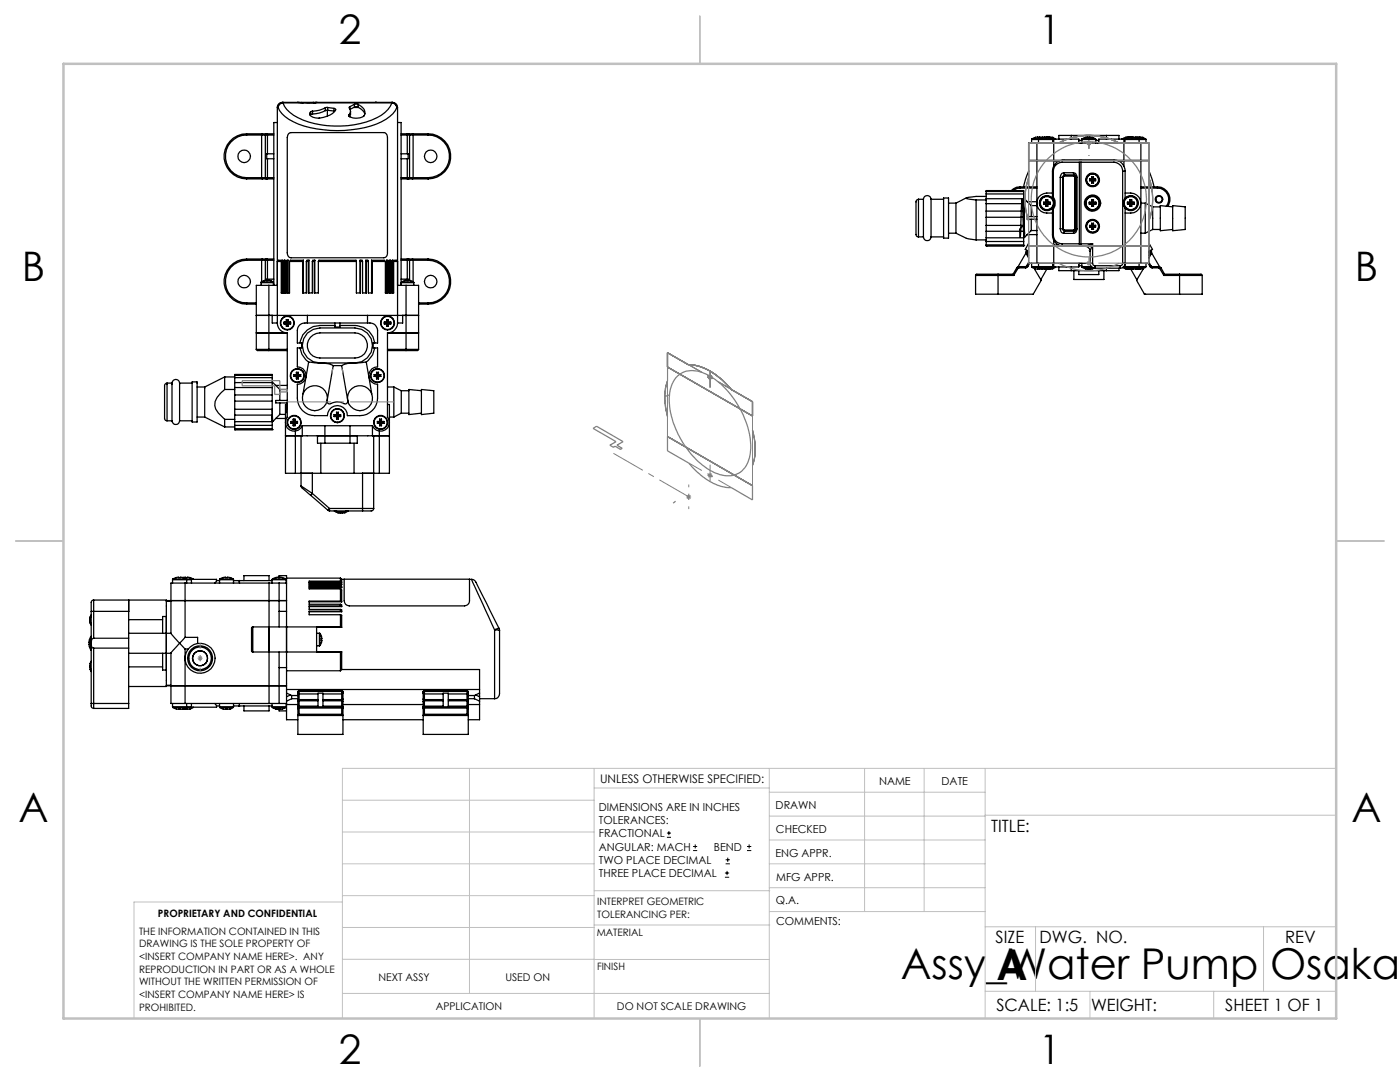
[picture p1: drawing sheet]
<svg xmlns="http://www.w3.org/2000/svg" width="279mm" height="216mm" viewBox="0 0 279 216" stroke-linecap="round" stroke-linejoin="round" font-family="sans-serif">
<g fill="none" stroke="#000" stroke-width=".25">
<path d="M49.2 35.5v.2M49.2 26.7v.3M49.2 27a4.3 4.3 0 0 0-4.2 4.2 4.3 4.3 0 0 0 4.2 4.3M49.2 26.7a4.5 4.5 0 0 0-4.5 4.5 4.5 4.5 0 0 0 4.5 4.5M49.2 26.7h4M49.2 35.7h4M49.2 27h3.8M49.2 35.5h3.8M52.4 26.7l-.2 .2v8.6l.2 .2M53 35.5h.4M53 35.5l.2 .2M53 27h.4"/>
<path d="M53 27v8.5M53.2 35.7h.2M53.2 26.7l-.2 .3M53.2 26.7h.2M53.4 26.7v.3M53.4 35.5v.2M53.4 27v3.7M53.4 31.7v3.8M53.4 26.7h1.2M53.4 35.7h1.2M53.4 27h1.2M53.4 35.5h1.2"/>
<path d="M54.6 30.7h-1.4v1h1.4M55.4 21.4v43.1M55.4 24.4h-.8v32.5M55.4 21.4h.1M55.5 21.4a6.7 6.7 0 0 0 4 3.4 23.3 23.3 0 0 0 16.6-.5 6.3 6.3 0 0 0 3.1-2.9M56.5 20.4a1 1 0 0 0-1.1 1M56.5 20.5a1.04 1.04 0 0 0-1 .9M56.5 20.5a6.5 6.5 0 0 0 4 3.5 19.3 19.3 0 0 0 15.6-1 5.2 5.2 0 0 0 2.1-2.5M56.5 20.4a1.02 1.02 0 0 0-1 1M56.5 20.4v.1M56.5 20.4h6M56.5 20.5h4"/>
<path d="M57.6 26.7l.5-.2h18.6l.4 .2 .2 .7v23.2a.78 .78 0 0 1-.7 .8h-18.6a.89 .89 0 0 1-.7-1v-23zM59.4 20.4l1.1 .1M60.5 20.5h17.7M62 22.3v.6M62 22.9l-.1 .1M62.4 22.2l-.4 .1M62.4 22.8l-.4 .1M62.4 22.2v.6M62.5 20.4h.4M62.5 20.4v.2M62.9 20.4v.1l.4-.1M62.9 20.4h15.3"/>
<path d="M64.9 21.5a5.6 5.6 0 0 1-2.5 .7M64.9 22.1a5.6 5.6 0 0 1-2.5 .7M64.9 21.5v.6M65.3 22v1.2M65.4 21.4l-.5 .1M65.4 22l-.5 .1M65.4 21.4l1.2 .2M65.4 21.4v.6M65.4 22l1.2 .2M66.6 21.6l.4 .3a3.9 3.9 0 0 1-5 1.2l-.2-.3 .2-.5M66.6 22.2h.2M66.6 21.6v.6"/>
<path d="M69.6 23v.2M69.8 21.3l-.1 .2a1.12 1.12 0 0 1-.1 1.5M69.8 21.3v.4M70 22.2v.6l-.2 .5M70.6 21.4h.9M70.7 20.8h.7M70.7 21.4h.7M70.7 20.8l-.9 .5M70.7 20.8v.6M70.7 21.4l-.8 .4M71.4 20.8a1.7 1.7 0 0 1 1.3 2.2 2.52 2.52 0 0 1-3.1 .1v-.1M71.4 21.4a2.4 2.4 0 0 1 1.4 1.4"/>
<path d="M71.4 20.8v.6M78.2 20.4a1.04 1.04 0 0 1 1.1 1M78.2 20.5a1.04 1.04 0 0 1 1 .9M78.2 20.4v.1M78.2 20.4a1.1 1.1 0 0 1 1 1M79.2 21.4h.1M79.3 21.4v43.1M79.3 24.4h.7v32.5M80 30.7h1.5v1h-1.5M80 26.7h1.3M80 35.7h1.3M80 27h1.3"/>
<path d="M80 35.5h1.3M81.3 35.5h.4M81.3 35.5v.2M81.3 35.7h.2M81.3 27h.4M81.3 26.7v.3M81.3 26.7h.2M81.3 27v3.7M81.3 31.7v3.8M81.5 26.7l.2 .3M81.5 26.7h3.9M81.5 35.7h3.9"/>
<path d="M81.7 35.5l-.2 .2M81.7 27v8.5M81.7 27h3.7M81.7 35.5h3.7M82.3 26.7l.1 .1v8.8l-.1 .1M85.4 26.7v.3M85.4 27a4.3 4.3 0 0 1 4.3 4.2 4.3 4.3 0 0 1-4.3 4.3M85.4 35.5v.2M85.4 26.7a4.5 4.5 0 0 1 4.5 4.5 4.5 4.5 0 0 1-4.5 4.5M183.3 39.8l-.3 .1-.2 .3v6.7l.2 .3 .3 .1M183.3 39.8v7.5M183.3 39.8h1"/>
<path d="M184.3 39.8a.76 .76 0 0 1 .7-.8 .76 .76 0 0 1 .8 .8M184.3 39.8v7.5M185.8 39.8v7.5M185.8 39.8h2.5M188.3 39.5h1v8h-1zM192.9 39.5l-2.1 1M194.8 39.9v8M194.8 39.9h2M196.8 39.2h-2l-1.5 .2-.5 .2 2 .3M196.8 39.7v.9M196.8 38.7v1M196.8 38.2v.5"/>
<path d="M196.8 38.2v-.2h7.5v.2M196.8 39.7h7.5M196.8 38.7h7.5M196.8 38.2h7.5M203.6 37.3l-.7 .1-1.1 .6M203.6 37.3v.2M203.6 37.5l-.6 .1-.8 .4M203.6 37.3h3.3M203.6 37.5h3.3M204.3 39.7v.9M204.3 38.7v1M204.3 38.2v.5"/>
<path d="M204.3 39.9l.2 6.7M204.3 39.5l.7 .7M205.3 32h1.6M205.3 34.1l-.6 1.6-.4 1.6M205.9 27.8h1.4M205.9 27.8v.7M206 27.7l-.1 .1M206 27.7h1.4M206.9 28.5h20.8M206.9 32h3.4M206.9 28.5h-1.6v8.8M206.9 28.5v24"/>
<path d="M207.3 27.8h2.8M207.3 27.8v.7M207.4 27.7l-.1 .1M207.4 27.7h2.6M208 27.4h-1.2l-.8 .3M208 27.4h.1M208.7 39.9v.5M208.7 39.9h.4M208.7 39.9l.1 .5M208.8 27.4h-.7l-.7 .3M208.8 27.4h.5M208.8 27.4h-.2"/>
<path d="M209 27.3l.1 .1M209.1 39.9v.5M209.1 39.9l-.1 .5M209.3 27.4h.7M209.3 27.4l.7 .3M209.3 27.4h.1M210 27.7l.1 .1M210 27.4l.6 .3M210 27.4h.1M210 27.7h.6M210 38.5a2.55 2.55 0 0 0-3 1.4 1.98 1.98 0 0 0 1.9 2.6h1.1M210 34.1h.2"/>
<path d="M210 34.1v5.4a1.45 1.45 0 0 1 0 2M210.1 27.8h.2M210.1 27.8v.7M210.2 39.4l-.2 .1a1.5 1.5 0 0 0-2.1-.1 1.5 1.5 0 0 0 0 2.2 1.5 1.5 0 0 0 2.1-.1M210.2 39.4l.4 1-.1 .7-.3 .6M210.2 34.1v5.3M210.3 32h1.3M210.3 32.1h1M210.6 27.7l.1 .1M211.6 35.4h.5M211.6 35.4v10.2M212 32.4a1.81 1.81 0 0 0-1.8 1.7"/>
<path d="M212 32.4h3.4M212.1 35.4v10.2M212.3 31.9l-.2 .1-.1 .4M212.3 34.5a.87 .87 0 0 0-.7 .9M212.3 34.5l.2 .4M212.3 31.9a2.29 2.29 0 0 0-2.3 2.2M212.3 31.9h10M212.3 34.5h1.9M212.5 34.9l-.3 .1-.1 .4M212.5 34.9h1.9M213.8 27h-2.5v.8M213.8 27h7"/>
<path d="M213.8 27v.8M214.2 34.5a.86 .86 0 0 1 .7 .9M214.2 34.5l.2 .4M214.3 35.1l.2 .3M214.4 34.9l.3 .2 .1 .3M214.5 35.4h.1M214.5 35.4v10.2M214.6 35.4l-.2-.3h-2l-.2 .2v10.5l.1 .1h2.2l.1-.3M214.6 35.4v10.2M214.8 35.4h.1M214.8 35.4v10.2M214.9 35.4v10.2"/>
<path d="M215.3 28.5v-.7h-5v5.3M215.3 28.4l.3 .1M215.3 28h.6M215.4 32.4h.3M215.4 32.4l.1-.4 .2-.1v.5M215.4 32.4v16.2M215.7 32.4v16.2M215.7 32.4h6.6M215.9 27.8h2.8M215.9 27.8v.7M216 27.7l-.1 .1M216 27.7h2.6"/>
<path d="M216.6 27.4l-.6 .3M216.6 27.4h1.3M216.6 27.4h.1M217.5 35.7h.4M217.5 35.7v.4M217.5 36.1h.4M217.5 35.7l.4 .1M217.9 35.3h.3M217.9 35.3v.4M217.9 36.1v.4M217.9 36.5h.3M217.9 39.9h.3"/>
<path d="M217.9 39.9v.5M217.9 35.3v.5M217.9 35.7v.1M217.9 27.4l.7 .3M217.9 27.4h.1M217.9 35.8v.2M217.9 36l-.4 .1M217.9 36v.1M217.9 36v.5M217.9 36h.2M217.9 35.8h.2M218.1 35.8v.2"/>
<path d="M218.1 36l.1 .1M218.1 36l.6 .1M218.1 36l.1 .5M218.2 35.3v.4M218.2 36.1v.4M218.2 35.7h.5M218.2 39.9v.5M218.2 35.7l-.1 .1M218.2 35.3l-.1 .5M218.6 27.7l.1 .1M218.7 36.1h-.5M218.7 35.7v.4"/>
<path d="M218.7 35.7l-.6 .1M218.7 27.8v.7M218.7 28h.6M219.3 28.5v-.7h5v5.3M219.3 28.3l-.3 .2M220.8 27h2.5v.8M220.8 27v.8M222.3 32.4a1.81 1.81 0 0 1 1.7 1.7M222.3 31.9a2.29 2.29 0 0 1 2.2 2.2M222.3 31.9v.5M223 32h6.3M223.3 32.1h1"/>
<path d="M224 27.7l-.1 .1M224 27.7h.6M224 34.1h.5M224 34.1v18.4M224.3 27.8h.2M224.5 27.8h2.8M224.5 27.8v.7M224.5 39.5a1.51 1.51 0 0 1 2.2-.1 1.51 1.51 0 0 1 0 2.2 1.51 1.51 0 0 1-2.2-.1M224.5 38.5a2.51 2.51 0 0 1 3.1 1.4 1.98 1.98 0 0 1-1.9 2.6h-1.2M224.5 39.5a1.53 1.53 0 0 0 0 2M224.5 34.1v5.4M224.6 27.7l-.1 .1"/>
<path d="M224.6 27.7h2.6M224.6 27.4l-.6 .3M224.6 27.4h.1M224.6 27.4h.6M225.2 27.4l-.6 .3M225.2 27.4h.1M225.3 27.4h.4M225.5 39.9v.5M225.5 39.9h.3M225.5 39.9l.1 .5M225.6 27.3l-.1 .1M225.7 27.4h.9"/>
<path d="M225.7 27.4h.3M225.8 39.9v.5M226.6 27.4l.6 .3M226.6 27.4h.1M226.6 27.4h1.4M227.2 27.7l.1 .1M227.2 27.7h1.4M227.3 27.8h1.4M227.3 27.8v.7M227.7 28.5h1.6v8.8M227.7 28.5v24M227.7 37.3h3.3"/>
<path d="M227.7 37.5h3.3M228 27.4l.6 .3M228 27.4h.1M228.6 27.7l.1 .1M228.7 27.8v.7M229.3 34.1l.6 1.6 .4 1.6M231 37.3a2.51 2.51 0 0 1 2.1 3.9M231 37.3v.2M231 37.5a2.22 2.22 0 0 1 2 1.3 2.22 2.22 0 0 1-.2 2.3M49.2 51.7v.2M49.2 51.9a4.3 4.3 0 0 0-4.2 4.3 4.3 4.3 0 0 0 4.2 4.2M49.2 51.7a4.5 4.5 0 0 0-4.5 4.5 4.5 4.5 0 0 0 4.5 4.5"/>
<path d="M49.2 51.7h4M49.2 51.9h3.8M52.1 56.4h2.5M52.1 56.4v.5M52.1 56.3v.1M52.1 56.3h2.4M52.4 51.7l-.2 .2v4.3M52.7 56l-.6 .3M52.7 56h1.2M52.7 56h.1M53 51.9h.4M53 51.9v4.1"/>
<path d="M53.2 51.7l-.2 .2M53.2 51.7h.2M53.4 51.7v.2M53.4 51.7h1.2M53.4 51.9v3.8M53.4 51.9h1.2M53.7 56.9h-2.5v12.8M53.7 56.9v12.8M53.7 56.9h1.7M53.9 56l.6 .3M53.9 56h.1M54.5 56.3l.1 .1"/>
<path d="M54.6 56.4v.5M54.6 56.7h.1M54.6 55.7h-1.4v.3M56.1 52.2v6.3h.4v-6.3M56.3 51.9h-.7l-.2 .3h.7M56.3 51.9v6.6M56.3 51.9l-.2 .3M56.5 52.2h.2M56.7 52.2v6.3h.4v-6.3M56.9 51.9l-.4 .3M56.9 51.9v6.6M56.9 51.9l-.2 .3"/>
<path d="M57.1 52.2h.2M57.3 52.2v6.3h.5v-6.3M57.5 51.9h-.2l-.2 .3M57.5 51.9v6.6M57.5 51.9l-.2 .3M57.8 52.2h2.6M60.4 52.2v6.3h.7v-6.3M60.5 51.9h-2.5l-.2 .3M60.5 51.9v6.6M60.5 51.9l-.1 .3M61.1 52.2h.4M61.5 52.2v6.3h.8v-6.3"/>
<path d="M61.7 51.9h-.4l-.2 .3M61.7 51.9v6.6M61.7 51.9l-.2 .3M62.3 52.2h.4M62.7 52.2v6.3h.8v-6.3M62.8 51.9h-.4l-.1 .3M62.8 51.9v6.6M62.8 51.9l-.1 .3M63.5 52.2h7.6M63.5 52.2l.1-.3h7.4l.1 .3M71.1 52.2v6.3h.8v-6.3M71.9 51.9h.3l.2 .3"/>
<path d="M71.9 51.9v6.6M71.9 51.9v.3M71.9 52.2h.5M72.4 52.2v6.3h.7v-6.3M73 51.9h.4l.1 .3M73 51.9v6.6M73 51.9l.1 .3M73.1 52.2h.4M73.5 52.2v6.3h.8v-6.3M74.2 51.9h2.5l.2 .3M74.2 51.9v6.6M74.2 51.9l.1 .3"/>
<path d="M74.3 52.2h2.6M76.9 52.2v6.3h.5v-6.3M77.2 51.9h.2l.2 .3M77.2 51.9v6.6M77.2 51.9l.2 .3M77.4 52.2h.2M77.6 52.2v6.3h.4v-6.3M77.8 51.9l.4 .3M77.8 51.9v6.6M77.8 51.9l.2 .3M78 52.2h.2M78.2 52.2v6.3h.4v-6.3"/>
<path d="M78.3 51.9h.8l.2 .3h-.7M78.3 51.9v6.6M78.3 51.9l.3 .3M79.3 56.9h1.7M80 56.7h.1M80 55.7h1.5v.3M80 51.7h1.3M80 51.9h1.3M80.1 56.4h2.5M80.1 56.4v.5M80.2 56.3l-.1 .1M80.2 56.3h2.3"/>
<path d="M80.8 56l-.6 .3M80.8 56h.7M80.8 56h.1M81 56.9h2.5v12.8M81 56.9v12.8M81.3 51.9h.4M81.3 51.7v.2M81.3 51.7h.2M81.3 51.9v3.8M81.5 56h.3l.7 .3M81.5 51.7l.2 .2M81.5 51.7h3.9"/>
<path d="M81.7 51.9h3.7M81.7 51.9v4.1M82.3 51.7l.1 .1v4.4M82.5 56.3l.1 .1M82.6 56.4v.5M85.4 51.9a4.3 4.3 0 0 1 4.3 4.3 4.3 4.3 0 0 1-4.3 4.2M85.4 51.7v.2M85.4 51.7a4.5 4.5 0 0 1 4.5 4.5 4.5 4.5 0 0 1-4.5 4.5M183.3 47.3h1M184.3 47.3a.76 .76 0 0 0 .7 .7 .76 .76 0 0 0 .8-.7M185.8 47.3h2.5M189.3 40.5h1.5"/>
<path d="M189.3 46.5h1.5M190.8 46.5a7.5 7.5 0 0 0 4 1.4M190.8 40.5v6M194.7 55v3.7h4.5M194.7 55h4.5M194.8 47.9h2M196.8 42.1v1.3M196.8 43.4v1.6M196.8 40.6v1.5M196.8 45v1.1M196.8 46.1v1.3M196.8 47.4v.8"/>
<path d="M196.8 48.2v.7M196.8 48.9v.1M196.8 49h.1M196.8 49h7.5M196.8 46.1h7.5M196.8 42.1h7.5M196.8 43.4h7.5M196.8 45h7.5M196.8 40.6h7.5M196.8 47.4h7.5M196.8 48.2h7.5M196.8 48.9h7.5"/>
<path d="M199.2 54.7h-4.4l-.1 .3M199.2 54.7v.3M199.2 55v3.7M199.2 54.7h3M199.2 55h3.1M202.2 54.7l.1 .3M202.9 53.4l.2 .2M202.9 53.4l-.7 1.3M203.1 53.6l-.8 1.4M203.3 53.4l-.2 .2M203.3 53.2v.2M203.3 53.2l-.4 .2"/>
<path d="M203.3 53.4h1.3M203.3 53.2h1.3M204.2 45l-.7 .7 .1 1.6 .4-7.6 .3 7.7 .7-.6M204.3 40.6l.2 6M204.3 42.1v1.3M204.3 43.4v1.6M204.3 40.6v1.5M204.3 45v1.1M204.3 46.1v1.3M204.3 47.4v.8M204.3 48.2v.7M204.3 48.9v.1"/>
<path d="M204.3 49h.1M204.4 47.4h-.1M204.5 46.6v.7M204.6 53.2v.2M204.8 50.5l-1.6 2.7M204.8 50.1v.5M204.8 50.1l.2 .1M204.8 50.1l.1-.1 .1 .2M204.8 50.6l.5 .9M204.9 53.1l.2 .1M204.9 53.1l-.3 .1M205 50.2v.1"/>
<path d="M205 46.8h1.9M205 50.5l-.2 .1M205 50.3v.2M205 50.3l.3 .1M205 50.5l.3 .5M205.1 53.2l-.5 .2M205.3 49h1.6M205.3 46.8v5.7h1.6M205.3 52.4l-.4 .7M205.3 48.5l-.7 1.3 .7 .4M205.5 52.5l-.4 .7M205.8 41v2.2"/>
<path d="M205.8 43.7v2.3M205.8 46l-.8 .8M205.8 46h1.1M205.8 41h1.1M205.9 53.2l.1 .1M205.9 53.2h1.4M205.9 52.5v.7M206 53.3l.9 .4 1.1-.1M206 53.3h1.4M206.6 53.6l-.1 .1 1.3 2.2M206.9 52.5h10.7M206.9 49h3.4"/>
<path d="M206.9 43.2h-1.9v.5h1.9M206.9 40.3h-1.9l.8 .7M207.3 53.2l.1 .1M207.3 53.2h2.8M207.3 52.5v.7M207.4 53.3l.8 .4 1.1-.1M207.4 53.3h2.6M207.8 55.9v.1M207.8 56l-1.6 2.7h-7M208 53.6h.1M208.3 40.7h.4M208.3 40.4h.4"/>
<path d="M208.3 40.4v.3M208.3 40.4h.5M208.6 53.6l.2 .1M208.7 40.7v.5M208.7 41.2h.4M208.7 40.4h.1M208.8 40.6l-.5 .1M208.8 40.6l-.1 .1M208.8 40.6l-.1 .6M208.8 40.4h.2M208.8 40.4v.2M208.8 40.6h.2"/>
<path d="M208.9 53.7l-1.2 2.1M209 53.7h.1M209 40.6l.1 .6M209 40.6l.1 .1M209 40.6l.6 .1M209 40.4v.2M209.1 40.7v.5M209.1 40.4h.5M209.1 40.7h.5M209.1 40.4h-.1M209.3 53.6l.2 .1 .5-.1M209.3 53.6h.1"/>
<path d="M209.6 40.4v.3M209.6 40.4h-.6M210 53.3l-.7 .3M210 53.6h.1M210 53.3h.6M210 46.9a2.23 2.23 0 0 0 2.3 2.2M210 46.9h.2M210 41.5h.1M210 41.5l.2 .2M210 41.5v5.4M210.1 53.2l-.1 .1M210.1 53.2h.2"/>
<path d="M210.1 52.5v.7M210.2 46.9a1.75 1.75 0 0 0 1.8 1.7M210.2 41.7v5.2M210.3 47.9v5.4h5v-.8M210.3 49h1.3M210.3 48.9h1M210.6 53.3l-.6 .3M210.7 53.3h-.1M211.3 53.3v.7h2.5M211.6 45.6a.81 .81 0 0 0 .7 1M211.6 45.6h.5M212 48.6l.1 .4 .2 .1"/>
<path d="M212 48.6h3.4M212.1 45.6l.2 .5h.2M212.3 46.6h1.9M212.3 49.1h4.2M212.5 46.1l-.2 .5M212.5 46.1h1.9M213.8 54h7M213.8 53.3v.7M214.3 54v1.8h6v-1.8M214.4 46.1l-.2 .5M214.5 45.6l-.2 .3M214.5 45.6h.1"/>
<path d="M214.8 45.6l-.1 .4-.3 .1M214.8 45.6h.1M214.9 45.6a.8 .8 0 0 1-.7 1M215.3 54v.8h4v-.8M215.3 53h.6M215.4 48.6l.3 .5v-.5M215.4 48.6h.3M215.5 52.5l-.2 .2M215.7 48.6h2.4M215.9 53.2l.1 .1M215.9 53.2h1.9M215.9 52.5v.7"/>
<path d="M216 53.3l.6 .3M216 53.3h2M216.5 49.1a1.09 1.09 0 0 1 1.1 1.1M216.6 53.6l.5 .1v-.1h.4v.1l.4-.1M216.6 53.6h.1M217.4 40.4h.5M217.4 40.4v.3M217.4 40.7h.5M217.5 45h.4M217.5 45v.3M217.5 45.3h.4M217.6 52.5a.96 .96 0 0 0 .9 1"/>
<path d="M217.6 52.5h.5M217.6 50.2v2.3M217.9 44.6h.3M217.9 44.6v.4M217.9 45.3v.5M217.9 45.8h.3M217.9 40.7v.5M217.9 41.2h.3M217.9 45h.1M217.9 40.4h.1M217.9 53.6h.1M217.9 45.2v.1"/>
<path d="M217.9 45.2v.6M217.9 45.2l-.4 .1M217.9 45h.2M217.9 45.2h.2M217.9 40.4v.2M217.9 45v.2M217.9 40.4h.3M217.9 40.6h.3M217.9 40.6v.1M217.9 40.6v.6M217.9 40.6l-.5 .1M218.1 52.5v.3l.4 .2"/>
<path d="M218.1 48.6l-1.6 .5M218.1 48.6l-.5 1.6M218.1 48.6v3.9M218.1 45.2l.1 .6M218.1 45.2l.1 .1M218.1 45.2l.6 .1M218.1 45v.2M218.2 40.6v.6M218.2 40.6v.1M218.2 40.6l.5 .1M218.2 40.4v.2M218.2 45.3v.5"/>
<path d="M218.2 44.6v.4M218.2 45h.5M218.2 40.7v.5M218.2 40.7h.5M218.2 40.4h.5M218.2 45h-.1M218.2 44.6l-.1 .4M218.2 40.4h.1M218.3 53.5l-.4 .1M218.5 53v.5M218.5 53h5.1M218.5 53.5h5.1"/>
<path d="M218.7 45.3h-.5M218.7 45v.3M218.7 45h-.6M218.7 40.4v.3M218.7 40.4h-.5M220.8 53.5v.5M223.3 53.5v.5h-2.5M223.6 53v.5M224 53.4l.6 .2M224 52.5v.3l-.4 .2M224 52.5h.5M224.1 53.3h.5"/>
<path d="M224.5 53.2l.1 .1M224.5 53.2l-.3 .1M224.5 53.2h2.8M224.5 52.7v.5M224.5 52.5a.96 .96 0 0 1-.9 1M224.5 49h4.8M224.5 52.5h3.2M224.5 41.5v11M224.6 53.3l.6 .3M224.6 53.3h2.6M224.6 53.6l.5 .1 .1-.1M224.6 53.6h.1"/>
<path d="M225 40.7h.5M225 40.4h.5M225 40.4v.3M225 40.4h.6M225.2 53.6h.1M225.3 53.6l.4 .1v-.1h.4v.1l.5-.1M225.5 40.7v.5M225.5 41.2h.3M225.5 53.7h.1M225.5 40.4h.1M225.6 40.4h.2M225.6 40.6h.2"/>
<path d="M225.6 40.6l-.6 .1M225.6 40.6l-.1 .1M225.6 40.6l-.1 .6M225.6 40.4v.2M225.7 53.7l1.2 2.1M225.8 40.6v.6M225.8 40.6v.1M225.8 40.6l.5 .1M225.8 40.4v.2M225.8 40.7v.5M225.8 40.7h.5M225.8 40.4h.5"/>
<path d="M225.8 40.4h.1M226 53.6l-.3 .1M226.3 40.4v.3M226.3 40.4h-.5M226.6 53.6l.5 .1v-.1h.4v.1l.5-.1M226.6 53.6h.1M226.8 55.9v.1M226.8 56l1.6 2.7M227.2 53.3l-.6 .3M227.2 53.3h1.4M227.3 53.2h1.4M227.3 53.2l-.1 .1"/>
<path d="M227.3 52.5v.7M227.7 40.5h.9M227.7 46.5h.9M228 53.6h.1M228 53.6l.1 .2-1.3 2.1M228.4 58.7h.1M228.4 58.7h7M228.6 40.5v6M228.6 40.5l1.4 .8M228.6 53.3l-.6 .3M228.7 53.2l-.1 .1M228.7 52.5v.7"/>
<path d="M229.1 52.5l.4 .7M229.3 46.1v6.4h-1.6M229.3 52.4l.4 .7M229.3 48.5l.7 1.3-.7 .4M229.5 53.2l.4 .2M229.6 50.5l.2 .1M229.6 50.5l-.3 .5M229.6 50.3v.2M229.6 50.2v.1M229.6 50.3l-.3 .1M229.7 53.1l.2 .1M229.7 53.1l-.2 .1"/>
<path d="M229.8 50.1l-.2 .1M229.8 50.1v.5M229.8 50.1l-.1-.1-.1 .2M229.8 50.6l-.5 .9M229.8 50.5l1.6 2.7M229.9 53.2v.2M229.9 53.4h1.3M229.9 53.2h1.3M230 41.3v4.5M230 45.8l-1.4 .7M230 45.8h1.6M230 41.3h1.6"/>
<path d="M231.2 53.4l.3 .2M231.2 53.2v.2M231.2 53.2l.5 .2M231.5 53.6l.8 1.4M231.7 53.4l-.2 .2M231.7 53.4l.7 1.3M232.3 55h3.1M232.4 54.7l-.1 .3M232.4 54.7h3M234 41l2.5 .3v4.5l-2.5 .2zM234 41.3l-2.4-.3v5l2.4-.2M235.4 54.7h4.3l.2 .3"/>
<path d="M235.4 54.7v.3M235.4 55h4.5M235.4 55v3.7M239.9 55v3.7h-4.5M33.3 76.4l-.2 .2-.3 .3v6.2a.57 .57 0 0 0 .5 .9M33.3 76.4v7.6M33.3 76.4h1M34.3 76.4a.76 .76 0 0 1 .8-.7 .76 .76 0 0 1 .7 .7M34.3 76.4v7.6M35.8 76.4v7.6M35.8 76.4h2.5M38.3 76.2h1v8h-1z"/>
<path d="M39.3 77.2h1.6M40.9 77.2v6M44.8 77.7a4 4 0 0 0-1.9 3.2l.1 .7 .6 .8 1.2 1.3M44.8 75.2v2.5M44.8 75.2l-3.9 2M44.8 75.2h2M44.8 77.7h2M46.8 78.8v1.2M46.8 77.3v1.5M46.8 76.3v1M46.8 75.4v.9M46.8 74.9v.5"/>
<path d="M46.8 74.9v-.2h7.5v.2M46.8 78.8h7.5M46.8 77.3h7.5M46.8 76.3h7.5M46.8 75.4h7.5M46.8 74.9h7.5M49.2 60.4v.3M49.2 60.7h2M49.2 60.4h2M51.2 69.7l.2 .3h2.3M51.2 62.9h2.5zM51.2 66.4h6.1"/>
<path d="M51.2 69.7h2.5M53.7 69.7v.3M53.7 62.9h.6M53.7 69.7h3.6M53.7 70h3.6M54.3 78.8v1.2M54.3 77.3v1.5M54.3 76.3v1M54.3 75.4v.9M54.3 74.9v.5M54.3 62.9v1.6h1.1M54.3 62.9h7"/>
<path d="M54.3 76.2l1.5 1.5M55 76.9h2.3M55.4 64.5a1.93 1.93 0 0 0 1.9 1.9M55.8 77.7v2.2M55.8 77.7h1.5M56.7 64.3h.4M56.7 64.3v.3M56.7 64.6h.4M56.7 64.3h.6M57.1 63.8h.4M57.1 63.8v.5M57.1 64.6v.5"/>
<path d="M57.1 65.1h.4M57.1 64.3h.2M57.1 63.8l.2 .5M57.3 64.5l-.6 .1M57.3 64.5l-.2 .1M57.3 64.5l-.2 .6M57.3 64.3h.1M57.3 64.3v.2M57.3 64.5h.1M57.3 66.4v16.8a1.75 1.75 0 0 0 .5 2.6 1.75 1.75 0 0 0 2.5-.9M57.3 79.9h-2.3v.5h2.3M57.4 64.5l.1 .1"/>
<path d="M57.4 64.5l.6 .1M57.4 64.5l.1 .6M57.4 64.3v.2M57.5 63.8v.5M57.5 63.8l-.1 .5M57.5 64.6h.5M57.5 64.6v.5M57.5 64.3h.5M57.5 64.3h-.1M58 64.3v.3M58 64.3h-.6M58.7 74.8h.5"/>
<path d="M58.7 74.8v.3M58.7 75.1h.5M58.7 74.8l.5 .1M59.2 74.3h.3M59.2 74.3v.5M59.2 75.1v.5M59.2 75.6h.3M59.2 74.3v.6M59.2 74.8v.1M59.2 75v.1M59.2 75v.6M59.2 75l-.5 .1"/>
<path d="M59.2 74.9h.2M59.2 75h.2M59.2 74.9v.1M59.4 75l.1 .1M59.4 75l.6 .1M59.4 75l.1 .6M59.4 74.9v.1M59.5 74.3v.5M59.5 75.1v.5M59.5 74.8h.5M59.5 74.8l-.1 .1M59.5 74.3l-.1 .6"/>
<path d="M59.9 69.4l.4 1.3 .7 1.1 .6 .4M60 75.1h-.5M60 74.8v.3M60 74.8l-.6 .1M61.3 62.9h12M61.3 64.5h12M61.3 66.5l1.2-.8 1.4-.3h6.9a3.5 3.5 0 0 1 3.5 3.5 3.5 3.5 0 0 1-3.5 3.5h-6.9a3.5 3.5 0 0 1-3.3-2.1 3.5 3.5 0 0 1 .7-3.8zM61.3 64.5a1.61 1.61 0 0 0-2 1.4v2.5h.9v1h-.9v3.8a1.75 1.75 0 0 1 1.8 1.7 1.75 1.75 0 0 1-1.8 1.8v2.7a3.5 3.5 0 0 0 3.5 3.5h2.5a1.99 1.99 0 0 1 2-2 1.99 1.99 0 0 1 2 2 6 6 0 0 0 4.5-.6 3.4 3.4 0 0 0 1.6-2.9v-2.7a1.75 1.75 0 0 1-1.8-1.8 1.75 1.75 0 0 1 1.8-1.7v-3.8h-.9v-1h.9v-2.5a1.6 1.6 0 0 0-2.1-1.4M61.3 62.9v1.6M61.6 72.2l2.5 .2a4.4 4.4 0 0 1 2.4 .6M61.6 72.2l-1.1 6.4M61.9 67.3l1.2-.8 .8-.1h6.9a2.5 2.5 0 0 1 2.5 2.5 2.5 2.5 0 0 1-2.5 2.5h-6.9a2.49 2.49 0 0 1-2.3-1.4 2.49 2.49 0 0 1 .3-2.7z"/>
<path d="M66.5 73l-1.2 6.9a.52 .52 0 0 0 .1 .6 .52 .52 0 0 0 .6 0 3.1 3.1 0 0 1 2.9 .1l.5-.3v-.4l-1.2-6.9M66.5 73h1.7M66.9 64.9h-3a4 4 0 0 0-4 3.5M66.9 64.5v.8h.9v-.8M67.8 64.9h3a4 4 0 0 1 4 3.5M73.1 72.2l-2.5 .2a4.5 4.5 0 0 0-2.4 .6M73.1 72.2l1.1 6.4M73.3 62.9h7.1M73.3 62.9v1.6M74.7 74.8h.4M74.7 74.8v.3M74.7 75.1h.4"/>
<path d="M74.7 74.8l.5 .1M74.8 69.4l-.4 1.4-1.3 1.4M75.1 75.1l.1 .5M75.1 74.8l.1 .1M75.2 74.3h.3M75.2 74.3l-.1 .5M75.2 75.6h.3M75.2 74.3v.6M75.2 74.9h.2M75.2 75h.2M75.2 75l-.1 .1M75.2 75v.6"/>
<path d="M75.2 75l-.5 .1M75.2 74.9v.1M75.4 75l.1 .1M75.4 75l.6 .1M75.4 75l.1 .6M75.4 74.9v.1M75.5 74.3v.5M75.5 74.8h.5M75.5 75.1v.5M75.5 74.8l-.1 .1M75.5 74.3l-.1 .6M76 75.1h-.5"/>
<path d="M76 74.8v.3M76 74.8l-.6 .1M76.7 64.3h.5M76.7 64.3v.3M76.7 64.6h.5M76.7 64.3h.6M77.2 63.8h.3M77.2 63.8v.5M77.2 64.6v.5M77.2 65.1h.3M77.2 64.3h.1M77.2 63.8l.1 .5"/>
<path d="M77.3 64.3h.1M77.3 64.5h.1M77.3 64.5l-.1 .1M77.3 64.5l-.1 .6M77.3 64.5l-.6 .1M77.3 64.3v.2M77.3 66.4v16.8a1.75 1.75 0 0 1-.5 2.6 1.75 1.75 0 0 1-2.5-.9M77.3 66.4h6.2M77.3 77.2h1.3M77.3 69.7h3.7M77.3 70h3.7M77.4 64.5l.1 .6"/>
<path d="M77.4 64.5l.1 .1M77.4 64.5l.6 .1M77.4 64.3v.2M77.5 64.6v.5M77.5 64.6h.5M77.5 64.3h.5M77.5 63.8v.5M77.5 64.3h-.1M77.5 63.8l-.1 .5M78 64.3v.3M78 64.3h-.6M78.6 77.2v6"/>
<path d="M78.6 77.2l1.5 .8M79.3 64.5a1.99 1.99 0 0 1-2 1.9M80.1 78v4.4M80.1 78h1.5M80.4 62.9h3.1M80.4 62.9v1.6h-1.1M81 69.7v.3M81 69.7h2.5M83.5 69.7l-.2 .3h-2.3M83.5 60.7h1.9M83.5 60.4h1.9M84.1 78l-2.5-.3v5l2.5-.3"/>
<path d="M84.1 77.7l2.5 .3v4.4l-2.5 .3zM85.4 60.4v.3M33.3 84h1M34.3 84a.76 .76 0 0 0 .8 .7 .76 .76 0 0 0 .7-.7M35.8 84h2.5M39.3 83.2h1.6M40.9 83.2l3.9 2M44.8 83.7v1.5M44.8 85.2h2M44.8 83.7h2M46.8 80v1.7M46.8 81.7v1.1"/>
<path d="M46.8 82.8v1.3M46.8 84.1v.8M46.8 84.9v.6M46.8 85.5v.2M46.8 85.7h.1M46.8 85.7h7.5M46.8 82.8h7.5M46.8 80h7.5M46.8 81.7h7.5M46.8 84.1h7.5M46.8 84.9h7.5M46.8 85.5h7.5"/>
<path d="M54.2 84.1h.2M54.3 82.7l.1 1.3M54.3 80v1.7M54.3 81.7v1.1M54.3 82.8v1.3M54.3 84.1v.8M54.3 84.9v.6M54.3 85.5v.2M54.3 85.7h.1M54.3 81.8l.1 2.3M55 83.5l-.5 .6M55 83.5h2"/>
<path d="M55.8 80.4v2.3M55.8 82.7l-.8 .8M55.8 82.7h1.2M57 87h3.1M57 81.6v.6M57.1 80.7h-.1v13.7h1.9M57.1 80.7l-.1 .9M57.1 80.7h.1M57.2 80.7l.1 .8M57.2 80.7h.1M57.3 81.1l-.2 1.2-.1-.1M58.1 84.1h.4"/>
<path d="M58.1 84.1v.4M58.1 84.5h.4M58.1 84.1l.5 .1M58.5 83.6h.4M58.5 83.6v.5M58.5 84.5v.4M58.5 84.9h.4M58.5 84.1l.1 .1M58.5 83.6l.1 .6M58.6 84.2h.2M58.6 84.4l-.5 .1M58.6 84.4l-.1 .1"/>
<path d="M58.6 84.4l-.1 .5M58.6 84.4h.2M58.6 84.2v.2M58.8 84.4l.1 .1M58.8 84.4l.6 .1M58.8 84.4l.1 .5M58.8 84.2v.2M58.9 84.1h.5M58.9 83.6v.5M58.9 84.5v.4M58.9 84.1l-.1 .1M58.9 83.6l-.1 .6"/>
<path d="M58.9 86v8.4M58.9 94.4h1.2M59.4 84.5h-.5M59.4 84.1v.4M59.4 84.1l-.6 .1M60.1 87h.2M60.1 94.4h2.2M60.1 97l2.2 1.5M60.1 97l.3 .5 1.6 1.3M60.1 87v10M60.3 87h3.1M60.3 84.9h14"/>
<path d="M60.3 84.9v2.1M62 98.8l3.4 3M62.3 98.5l-.3 .3M62.3 94.4h10.1M62.3 94.4v4.1M62.3 98.5l3.5 3M63.4 87h7.9M63.4 87v1.4h1.4M64 88.4v6M64.8 88.4h5M64.8 84.9v3.5M66.7 82.8h.5"/>
<path d="M66.7 82.8v.3M66.7 83.1h.5M67.2 82.3h.3M67.2 82.3v.5M67.2 83.1v.5M67.2 83.6h.3M67.2 82.8h.1M67.2 83l-.5 .1M67.2 83v.1M67.2 83v.6M67.2 82.8h.2M67.2 82.8v.2"/>
<path d="M67.2 83h.2M67.4 83l.1 .1M67.4 83l.6 .1M67.4 83l.1 .6M67.4 82.8v.2M67.5 83.1h.5M67.5 82.8h.5M67.5 82.3v.5M67.5 83.1v.5M67.5 82.8h-.1M67.5 82.3l-.1 .5M68 82.8v.3"/>
<path d="M68 82.8h-.6M69.8 84.9v3.5M70.7 88.4v6M71.3 87h3M71.3 87v1.4h-1.5M72.4 94.4h2.2M72.4 94.4v7.1M74.3 87h.3M74.3 84.9v2.1M74.6 87h3.1M74.6 87v14.5M74.6 94.4h1.1"/>
<path d="M75.3 84.1h.5M75.3 84.1v.4M75.3 84.5h.5M75.3 84.1l.6 .1M75.7 86v8.4M75.8 83.6h.3M75.8 83.6v.5M75.8 84.5v.4M75.8 84.9h.3M75.8 84.1l.1 .1M75.8 83.6l.1 .6M75.9 84.2h.2"/>
<path d="M75.9 84.4h.2M75.9 84.4l-.6 .1M75.9 84.4l-.1 .1M75.9 84.4l-.1 .5M75.9 84.2v.2M76.1 84.4v.1M76.1 84.4l.5 .1M76.1 84.4v.5M76.1 84.2v.2M76.1 84.1h.5M76.1 83.6v.5M76.1 84.5v.4"/>
<path d="M76.1 84.1v.1M76.1 83.6v.6M76.6 84.5h-.5M76.6 84.1v.4M76.6 84.1l-.5 .1M77.3 80.7h.4v13.7h-2M77.7 83.2h.9M80.1 82.4l-1.5 .8M80.1 82.4h1.5M18.7 119.7h14.5v.3M18.7 119.7v2.3M18.7 119.7l-.3 .1-.2 .3v1.9"/>
<path d="M25.7 119.7v2.3zM33.2 120v3M33.2 119.8h24M33.2 120h.9M34.4 115.7h2.9M34.4 115.7v.6M34.5 115.5l-.1 .2M34.5 115.5h2.6M36.5 115.3l-1.1-.1-.9 .3M36.5 115.3l.6 .2M36.5 115.3h.1M36.5 115.3h1.4"/>
<path d="M36.9 116.3h-2.8v10.1M36.9 116.3v10.9M36.9 116.3h16.8M37.1 115.5l.2 .2M37.1 115.5h1.4M37.3 115.7h.9M37.3 115.7v.6M37.9 115.3l.6 .2M37.9 115.3h.1M38.5 115.5l.1 .1M43.2 115.9l-.3 .4M43.2 115.9v-.3h-5v.7"/>
<path d="M43.2 115.9h.6M43.8 115.7h2.8M43.8 115.7v.6M43.9 115.5l-.1 .2M43.9 115.5h2.6M45.9 115.3l-1.1-.1-.9 .3M45.9 115.3l.6 .2M45.9 115.3h.1M46.5 115.5l.1 .2M46.6 115.7v.6M46.6 115.9h1.1M47.7 115.9h6.6"/>
<path d="M47.7 115.9l.1 .4M47.7 115.9h.1M48.7 115.9v-1h5v1M53.7 116.3h2M53.7 116.3v24.1M54.3 115.7h2.8M54.3 115.7v.6M54.4 115.5l-.1 .2M54.4 115.5h2.6M55 115.3l-.6 .2M55 115.3l1.1-.1 .9 .3M55 115.3h.1"/>
<path d="M55.7 115.3v-.4h1.5v1.4M55.7 116.3v5.7M55.7 116.3h1.5M57 115.5l.1 .2M57.1 115.7v.6M57.2 115.4h10.7M57.2 116.3v5.7M61.7 117.3h6.5M61.7 116.7h6.5M61.7 116.2h6.5M65.4 101.8l.4 .2M65.8 101.5v.5"/>
<path d="M65.8 101.5l-.4 .3M65.8 101.5h6.6M65.8 102h6.6M66.7 102h.1M66.8 102l.6 .3M66.8 102h.4M67 102l.9 .2v-.1l.8 .1 .4-.2M67.4 102.3h1.4M67.4 102.3h.1M67.9 117.5l.3 .2v2.4M67.9 116.8l.3 .3v.2M67.9 116.2l.3 .5"/>
<path d="M67.9 115.4v.6M67.9 116h-6.2v.2h6.2M67.9 116.2v.2M67.9 116.4h-6.2v.4h6.2M67.9 116.8v.2M67.9 117h-6.2v.5h6.2M67.9 117.5v2.4M67.9 119.9h-6.2v.7h6.2M67.9 115.4l.3 .2M67.9 119.9l.3 .2M67.9 117l.3 .3M67.9 116.4l.3 .3"/>
<path d="M67.9 116l.3 .2M68.2 115.6v.6M68.2 115.6h.5M68.7 115.6h25v3.2a2.34 2.34 0 0 1-.2 1.7l-.8 .4h-23a1.06 1.06 0 0 1-1-1zM68.8 102.3h.1M69 102h.4M69.4 102l-.6 .3M69.5 102h-.1M72.4 101.5h2.2M72.4 101.5v.5M74.6 101.5l-.3 .4-1.9 .1M93.7 115.6h.4"/>
<path d="M94.1 115.6a1.27 1.27 0 0 1 1.1 1.1l4.4 8.7M94.1 115.6l4.6 10.1M17.9 129l.2 .7M17.9 127.7l-.2 .5h.2l-.2 .4 .2 .4M17.9 127.7h.1M17.9 129h.1M18 133.6l.2 .4M18 124.3l.2 .5M18 133.6h.1M18 123.1v1.2M18 123.1h.1M18 124.3h.1"/>
<path d="M18.1 129.7l.1 .1M18.1 127l-.2 .7M18.1 127v2.7M18.2 131.9l-.3 .7 .1 1M18.2 122.7l-.2 .4M18.2 127h-.1M18.2 122h.5M18.2 122v18.4M18.7 127.4h-.1a1.46 1.46 0 0 0 0 1.9h.1M18.7 129.3h7M18.7 122v5.4M18.7 129.3v11.1"/>
<path d="M18.7 127.4h7M18.7 122h7M25.7 126.4v4M25.7 126.4h8.4M25.7 130.4h8.4M25.7 123.6h6.8M25.7 133.1h6.8M25.7 122v4.4M25.7 130.4v10M32.5 130.4v3.3h.7M33.2 123v10.7M33.2 136.7v.3h-7.5"/>
<path d="M33.2 133.7v3M33.2 136.8h24M33.2 123h-.7v3.4M33.2 136.7h.9M34.1 126.4l1.7 1.9M35.8 128.3l-1.7 2v10.1h2.8M35.8 128.3l1.1 1.2M36.9 127.2l-1.1 1.1M36.9 127.2h2.5v1.2M36.9 129.5v10.9M36.9 129.5h.7M50.4 125.1v5"/>
<path d="M50.4 125.1l-.2 .2v4.7l.2 .1M50.4 125.1h17.5M50.4 130.1h17.5M55.7 130.1v3.1M55.7 122v3.1M55.7 122h1.5M55.7 133.2v7.2M55.7 133.2h1.5M57.2 122v11.2M57.2 133.2v7.4M57.2 137.6h38.5M57.2 133.8h10.7"/>
<path d="M57.2 138.3l1 .5M58 138.7l-.8 .3M58.2 139.4l-1 .5M58.2 139.4h1.2M58.2 138.8h1.2M58.2 138.8v.6M59.4 138.3l.3 .2M59.4 138.1v.2M59.4 139.5l.3 .1M59.4 139.5v.5M59.4 138.3v1.2M59.4 140v1"/>
<path d="M59.7 138l-.3 .1M59.7 138v.5M59.7 137.8l-.3 .3M59.7 139.8l-.3 .2M59.7 139.6v.2M59.7 138.5h3.8M59.7 138h8.5M59.7 139.6h3.8M59.7 137.8h8.5M59.7 139.8h3.8M59.7 137.8v.2M59.7 138.5v1.1"/>
<path d="M59.7 139.8v1.1M61.7 122.1h6.5M61.7 121h6.5M61.7 120.1h6.5M63.2 125.1v5M63.2 126.4h.5M63.2 128.9h.5M63.2 130.1h5M63.2 125.2h5M63.7 126.4h.2M63.7 126.4v2.5M63.9 128.8l-.2 .1"/>
<path d="M63.9 126.4l.3 1h-.1l.1 .8-.3 .6M63.9 126.4v2.4M64.5 138.5h3.7M64.5 139.6h3.7M64.5 139.8h3.7M67.9 122.7l.3 .1v2.4M67.9 121.6l.3 .1v.4M67.9 120.6l.3 .1v.3M67.9 130.1v3.7M67.9 120.6v.3M67.9 120.9h-6.2v.7h6.2M67.9 121.6v.4"/>
<path d="M67.9 122h-6.2v.7h6.2M67.9 122.7v2.4M67.9 125.1l.3 .1M67.9 122l.3 .1M67.9 120.9l.3 .1M68.2 138v.5M68.2 138l.2 .1M68.2 137.8l.2 .3M68.2 139.8l.2 .2M68.2 139.6v.2M68.2 130.1v3.5M68.2 137.8v.2"/>
<path d="M68.2 138.5v1.1M68.2 139.8v1.1M68.2 133.6l-.3 .2M68.2 133.6h27.5v10h-2.2M68.2 130.1h-.3M68.4 138.3l-.2 .2M68.4 138.1v.2M68.4 139.5l-.2 .1M68.4 139.5v.5M68.4 138.3v1.2M68.4 140v1M84.5 138.3l.2 .2"/>
<path d="M84.5 138.1v.2M84.5 139.5l.2 .1M84.5 139.5v.5M84.5 138.3v1.2M84.5 140v1M84.7 138v.5M84.7 138l-.2 .1M84.7 137.8l-.2 .3M84.7 139.8l-.2 .2M84.7 139.6v.2M84.7 137.8v.2M84.7 138.5v1.1"/>
<path d="M84.7 139.8v1.1M84.7 138.5h3.7M84.7 138h8.5M84.7 139.6h3.7M84.7 137.8h8.5M84.7 139.8h3.7M89.5 138.5h3.7M89.5 139.6h3.7M89.5 139.8h3.7M93.2 138v.5M93.2 138l.3 .1M93.2 137.8l.3 .3"/>
<path d="M93.2 139.8l.3 .2M93.2 139.6v.2M93.2 137.8v.2M93.2 138.5v1.1M93.2 139.8v1.1M93.5 138.3l-.3 .2M93.5 138.1v.2M93.5 139.5l-.3 .1M93.5 139.5v.5M93.5 138.3v1.2M93.5 140v1M93.5 139.4h1.2"/>
<path d="M93.5 138.8h1.2M94.7 139.4l1 .5M94.7 138.8v.6M94.9 138.7l.8 .3M95.7 139.4h3M95.7 138.3l-1 .5M98.7 125.7v13.7M98.7 125.7l1 .1M99.6 125.4l-.9 .3M99.6 125.4l.1 .4M99.7 125.8v12.3a1.08 1.08 0 0 1-1 1.3M18.2 140.4h.5"/>
<path d="M18.2 140.4l.1 .7 .4 .3M18.7 140.4v1M18.7 140.4h7M25.7 140.4v1h-7M34.4 141l.1 .2M34.4 141h2.9M34.4 140.4v.6M34.5 141.2l1 .3h1M34.5 141.2h2.6M36.5 141.5h.1M36.5 141.5h1.4M36.9 140.4h16.8"/>
<path d="M37.1 141.2l-.6 .3M37.1 141.2h1.4M37.3 141l-.2 .2M37.3 141h.9M37.3 140.4v.6M37.9 141.5h.1M38.2 140.4v.7h5v-.3M38.5 141.2l-.6 .3M38.6 141.1l-.1 .1M42.9 140.4l.3 .4M43.2 140.9h.6M43.8 141l.1 .2"/>
<path d="M43.8 141h2.8M43.8 140.4v.6M43.9 141.2l.9 .3h1.1M43.9 141.2h2.6M45.9 141.5h.1M46.5 141.2l-.6 .3M46.6 141l-.1 .2M46.6 140.4v.6M46.6 140.9h1.1M47.7 140.9h6.6M47.7 140.9h.1M47.8 140.4l-.1 .5"/>
<path d="M48.7 140.9v1h5v-1M53.7 140.4h2M54.3 141l.1 .2M54.3 141h2.8M54.3 140.4v.6M54.4 141.2l.6 .3M54.4 141.2h2.6M55 141.5h.1M55.7 141.5v.4h1.5M55.7 140.4h1.5M57 141.2l-.9 .3h-1.1M57.1 141l-.1 .2"/>
<path d="M57.1 140.4v.6M57.2 140.6v3h2.2M57.2 140.6h2.2M59.4 141.4v5.1h9v-5.1M59.4 141.3v.1M59.4 141v.3M59.7 142.5l-.3 .3h9l-.2-.3M59.7 142.5h8.5M59.7 141.3l-.3 .1M59.7 141v.3M59.7 141l-.3 .3M59.7 140.9v.1"/>
<path d="M59.7 140.9l-.3 .1M59.7 141.3h8.5M59.7 141h8.5M59.7 140.9h3.8M59.7 141.3v1.2M63.5 141v-2.7h1v2.7M64.5 140.9h3.7M68.2 141.3l.2 .1M68.2 141v.3M68.2 141l.2 .3M68.2 140.9v.1M68.2 140.9l.2 .1"/>
<path d="M68.2 141.3v1.2M68.4 141.3v.1M68.4 141v.3M68.4 140.6h16.1M68.4 143.6h16.1M84.5 141.4v5.1h9v-5.1M84.5 141.3v.1M84.5 141v.3M84.7 142.5h8.5M84.7 142.5l-.2 .3h9l-.3-.3M84.7 141.3l-.2 .1M84.7 141v.3"/>
<path d="M84.7 141l-.2 .3M84.7 140.9v.1M84.7 140.9l-.2 .1M84.7 141.3v1.2M84.7 141.3h8.5M84.7 141h8.5M84.7 140.9h3.7M88.4 141v-2.7h1.1v2.7M89.5 140.9h3.7M93.2 141.3l.3 .1M93.2 141v.3M93.2 141l.3 .3"/>
<path d="M93.2 140.9v.1M93.2 140.9l.3 .1M93.2 141.3v1.2M93.5 141.3v.1M93.5 141v.3M93.5 140.6h2.2"/>
<circle cx="48.7" cy="31.2" r="1.26"/>
<circle cx="85.9" cy="31.2" r="1.25"/>
<circle cx="218" cy="35.9" r="1.25"/>
<circle cx="218" cy="35.9" r="1.38"/>
<circle cx="218.1" cy="35.9" r="1.2"/>
<circle cx="231.3" cy="39.8" r=".76"/>
<circle cx="231.3" cy="39.8" r=".62"/>
<circle cx="48.7" cy="56.2" r="1.26"/>
<circle cx="85.9" cy="56.2" r="1.25"/>
<circle cx="208.9" cy="40.5" r="1.4"/>
<circle cx="208.9" cy="40.5" r="1.31"/>
<circle cx="218" cy="45.1" r="1.25"/>
<circle cx="218" cy="45.1" r="1.38"/>
<circle cx="218" cy="40.5" r="1.31"/>
<circle cx="218.1" cy="40.5" r="1.62"/>
<circle cx="218.1" cy="45.2" r="1.19"/>
<circle cx="218.1" cy="40.5" r="1.4"/>
<circle cx="225.7" cy="40.5" r="1.3"/>
<circle cx="225.7" cy="40.5" r="1.4"/>
<circle cx="57.3" cy="64.4" r="1.31"/>
<circle cx="57.3" cy="64.4" r="1.38"/>
<circle cx="59.3" cy="74.9" r="1.41"/>
<circle cx="59.3" cy="74.9" r="1.32"/>
<circle cx="62.8" cy="79.4" r="2.51"/>
<circle cx="71.8" cy="79.4" r="2.51"/>
<circle cx="75.3" cy="75" r="1.31"/>
<circle cx="75.3" cy="74.9" r="1.41"/>
<circle cx="77.3" cy="64.4" r="1.31"/>
<circle cx="77.3" cy="64.4" r="1.38"/>
<circle cx="58.7" cy="84.3" r="1.39"/>
<circle cx="58.7" cy="84.3" r="1.31"/>
<circle cx="67.3" cy="82.9" r="1.41"/>
<circle cx="67.3" cy="82.9" r="1.31"/>
<circle cx="76" cy="84.3" r="1.39"/>
<circle cx="76" cy="84.3" r="1.31"/>
<circle cx="39.9" cy="131.3" r="1.51"/>
<circle cx="39.9" cy="131.4" r="2.5"/>
<circle cx="39.9" cy="131.3" r="3"/>
<circle cx="39.9" cy="131.4" r="2.26"/>
</g>
<g fill="none" stroke="#000" stroke-width=".2">
<path d="M133.1 167.1h.8M133.1 166.2h.8M133.5 165.8v.9M138.3 169.7h.8M138.3 168.9h.8M138.7 168.5v.8M144.7 175h.8M144.7 174.2h.8M144.8 172.4h.9M144.8 171.6h.9M145.1 173.8v.8M145.2 171.1v.9"/>
<path d="M149.1 169.7h.8M149.1 168.9h.8M149.5 168.5v.8"/>
</g>
<g fill="none" stroke="#808080" stroke-width=".2">
<path d="M205.3 32v17M211.3 28.5a12.6 12.6 0 0 1 12 0M216.8 28.5h1M217 28.2l.7 .7M217.3 28v1M217.7 28.2l-.7 .7M229.3 32v17M216.8 52.5h1M217 52.2l.7 .7M217.3 52v1M217.7 52.2l-.7 .7M133.2 73.2v13.9"/>
<path d="M137.4 72.8a11 11 0 0 1 7.9 4.2l.6 .7M141.2 75.2h1M141.4 74.9l.7 .7M141.7 74.8v1M142.1 74.9l-.7 .7M136.9 99.2h1M137.1 98.8l.7 .7M137.4 98.6v1.1M137.8 98.8l-.7 .7M141.2 94.9h1M141.4 94.5l.7 .7M141.7 94.4v1"/>
<path d="M142.1 94.5l-.7 .7M150.2 83v13.9M39.4 131.3h1M39.6 131l.7 .7M39.9 130.8v1.1M40.3 131l-.7 .7"/>
</g>
<g fill="none" stroke="#808080" stroke-width=".25">
<path d="M205.3 35.5a12.9 12.9 0 0 0 0 8.6M205.3 28.5h6a12.6 12.6 0 0 1 12 0h6v3.5h-24zM229.3 35.5a12.9 12.9 0 0 1 0 8.6M205.3 49h24v3.5h-6a12.9 12.9 0 0 1-12 0h-6zM48.3 76h7.5v1.7h1.5v.5h-1.5v.5h-1v-1.7h-6.5zM66.4 73.6l-.1 .9M68.3 73.6l.1 .9M133.2 76a11.8 11.8 0 0 0 0 7.1M133.2 70.4l4.2 2.4a11 11 0 0 1 7.9 4.2l.6 .7 4.3 2.5v2.8l-17-9.8zM133.5 78.8l-.7 .3M134.9 75.4a5 5 0 0 1 6.2-.6 17.8 17.8 0 0 1 8.7 14.7 5.2 5.2 0 0 1-3.2 5.3 7.3 7.3 0 0 1-6.4-2 17.8 17.8 0 0 1-6.6-13.8 6.5 6.5 0 0 1 1.3-3.6zM118.4 85.5l.7-.4 5.3 3-1.3 .7 1.1 .7-.4 .2-1-.7-.4 .3-.7-.5 1.2-.7z"/>
<path d="M133.2 87.1l17 9.8v2.9l-4.3-2.5a10.3 10.3 0 0 1-7.4-3.8l-1.1-1.1-4.2-2.4zM150.2 85.8a11.9 11.9 0 0 1 0 7.1M134.8 100l-.5 .4"/>
<circle cx="217.3" cy="39.8" r="11.5"/>
</g>
<path d="M78.6 80.2h-21.2" fill="none" stroke="#808080" stroke-width=".2" stroke-dasharray="15.2 1.3 1.3 1.3" stroke-dashoffset="6.5" stroke-linecap="butt"/>
<path d="M39.9 134.3v-6" fill="none" stroke="#808080" stroke-width=".2" stroke-dasharray="15.2 1.3 1.3 1.3" stroke-dashoffset="14.1" stroke-linecap="butt"/>
<path d="M217.3 27v4.1M217.3 54v-4.1" fill="none" stroke="#808080" stroke-width=".2" stroke-dasharray="15.2 1.3 1.3 1.3" stroke-dashoffset="15.1" stroke-linecap="butt"/>
<path d="M211.3 28.5h12M223.3 52.5h-12" fill="none" stroke="#808080" stroke-width=".2" stroke-dasharray="15.2 1.3 1.3 1.3" stroke-dashoffset="11.1" stroke-linecap="butt"/>
<path d="M205.3 35.4v-3.4M133.2 76v-2.8M141.7 74v3.4M141.7 96.1v-3.4" fill="none" stroke="#808080" stroke-width=".2" stroke-dasharray="15.2 1.3 1.3 1.3" stroke-linecap="butt"/>
<path d="M137.5 99.1l-15.1-8.6" fill="none" stroke="#808080" stroke-width=".2" stroke-dasharray="15.2 1.3 1.3 1.3" stroke-dashoffset="8.5" stroke-linecap="butt"/>
<path d="M137.5 72.8l8.5 4.9M146 97.3l-8.5-4.9" fill="none" stroke="#808080" stroke-width=".2" stroke-dasharray="15.2 1.3 1.3 1.3" stroke-dashoffset="12.2" stroke-linecap="butt"/>
<path d="M137.5 101.6v-4.9" fill="none" stroke="#808080" stroke-width=".2" stroke-dasharray="15.2 1.3 1.3 1.3" stroke-dashoffset="14.7" stroke-linecap="butt"/>
<g fill="none" stroke="#c0c0c0" stroke-width=".2">
<path d="M68.3 159.7h50.3M93.7 153.3v44.9M118.6 153.3v49.9M118.6 157.2h34.9M153.5 153.3v49.9M153.5 158.1h43.1M172.5 153.3v28.6M184.4 153.3v28.6M196.6 153.3v49.9M266.7 153.3h-198.4v49.9M68.3 178.7h50.3M68.3 172.4h50.3"/>
<path d="M68.3 166h50.3M68.3 180h-41.6v23.2M118.6 177.7h35M153.5 167.6h43.1M153.5 162.8h43.1M153.5 172.4h43.1M153.5 177.1h43.1M196.6 162.7h70.1M68.3 198.2h85.2M68.3 191.4l85.2 .1M68.3 185.1h50.3M118.6 184.6h35"/>
<path d="M153.6 181.9h43M196.6 197.8h70.1M196.6 184.9h70.1M206.7 184.9v12.9M217.5 197.8v5.4M242.2 197.8v5.4M252.2 184.9v12.9"/>
</g>
<path d="M139.7 3.2v9.5M3.1 107.9h9.6M266.7 107.9h9.5M139.7 203.2v9.6" fill="none" stroke="#c0c0c0" stroke-width=".25"/>
<path d="M12.7 12.7h254v190.5h-254z" fill="none" stroke="#c0c0c0" stroke-width=".5"/>
<g font-size="8.5">
<text x="179.8" y="195.4">Assy_Water Pump Osaka</text>
<text x="198.9" y="195.5">A</text>
</g>
<g font-size="8.1">
<text x="67.6" y="8.9">2</text>
<text x="207.3" y="8.9">1</text>
<text x="4.4" y="56.1">B</text>
<text x="270.4" y="56.1">B</text>
<text x="3.7" y="164.1">A</text>
<text x="269.7" y="164.1">A</text>
<text x="67.6" y="212.4">2</text>
<text x="207.3" y="212.4">1</text>
</g>
<g font-size="3.4">
<text x="197.8" y="166">TITLE:</text>
<text x="198.7" y="188.1">SIZE</text>
<text x="207.5" y="188.1">DWG. NO.</text>
<text x="256.5" y="188.2">REV</text>
<text x="198.8" y="201.7">SCALE: 1:5</text>
<text x="217.7" y="201.8">WEIGHT:</text>
<text x="244.5" y="201.7">SHEET 1 OF 1</text>
</g>
<text font-size="2.4" x="119.8" y="156.2">UNLESS OTHERWISE SPECIFIED:</text>
<g font-size="2.2">
<text x="119.5" y="161.8">DIMENSIONS ARE IN INCHES</text>
<text x="154.8" y="161.4">DRAWN</text>
<text x="175.4" y="156.6">NAME</text>
<text x="187.9" y="156.7">DATE</text>
<text x="119.5" y="164.4">TOLERANCES:</text>
<text x="119.5" y="167.1">FRACTIONAL</text>
<text x="154.9" y="166.3">CHECKED</text>
<text x="119.5" y="169.7">ANGULAR: MACH</text>
<text x="119.5" y="172.4">TWO PLACE DECIMAL</text>
<text x="142.5" y="169.7">BEND</text>
<text x="154.8" y="170.9">ENG APPR.</text>
<text x="119.5" y="175">THREE PLACE DECIMAL</text>
<text x="154.9" y="175.7">MFG APPR.</text>
<text x="154.9" y="180.4">Q.A.</text>
<text x="154.9" y="184.6">COMMENTS:</text>
</g>
<g font-size="2.1">
<text x="75.5" y="195.7">NEXT ASSY</text>
<text x="100.9" y="195.7">USED ON</text>
<text x="86.9" y="201.5">APPLICATION</text>
<text x="123.1" y="201.6">DO NOT SCALE DRAWING</text>
</g>
<g font-size="2">
<text x="31.5" y="182.9">PROPRIETARY AND CONFIDENTIAL</text>
<text x="119.2" y="180.6">INTERPRET GEOMETRIC</text>
<text x="119.2" y="183.1">TOLERANCING PER:</text>
<text x="27.8" y="186.5">THE INFORMATION CONTAINED IN THIS</text>
<text x="27.8" y="189">DRAWING IS THE SOLE PROPERTY OF</text>
<text x="27.8" y="191.6">&lt;INSERT COMPANY NAME HERE&gt;. ANY</text>
<text x="119.1" y="186.7">MATERIAL</text>
<text x="27.8" y="194.1">REPRODUCTION IN PART OR AS A WHOLE</text>
<text x="27.8" y="196.6">WITHOUT THE WRITTEN PERMISSION OF</text>
<text x="119.1" y="193.5">FINISH</text>
<text x="27.8" y="199.1">&lt;INSERT COMPANY NAME HERE&gt; IS</text>
<text x="27.8" y="201.7">PROHIBITED.</text>
</g>
</svg>
